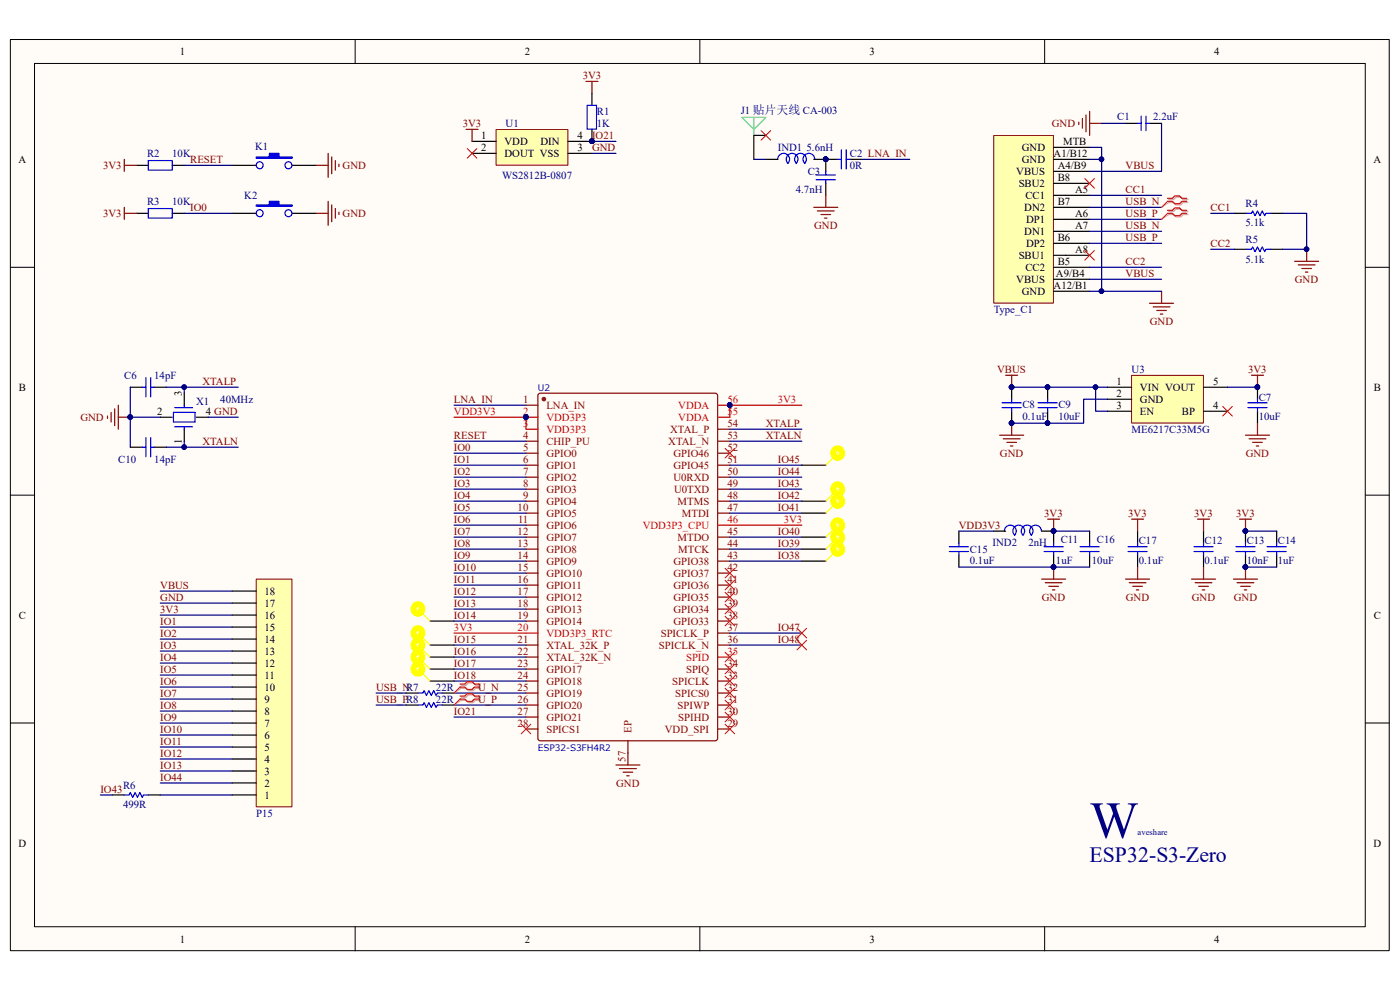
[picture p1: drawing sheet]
<svg xmlns="http://www.w3.org/2000/svg" width="297mm" height="210mm" viewBox="0 0 297 210" stroke-linecap="round" stroke-linejoin="round" font-family="sans-serif">
<path d="M2.2 8.4h292.5v193.3h-292.5z" fill="#fffcf8"/>
<path d="M2.2 8.4h292.5v193.3h-292.5z" fill="none" stroke="#000" stroke-width=".21"/>
<path d="M7.4 13.5h282.2v183.1h-282.2z" fill="#fffcf8"/>
<g fill="none" stroke="#000" stroke-width=".21">
<path d="M7.3 13.5h282.3v183.1h-282.3zM75.3 8.4v5.1M148.5 8.4v5.1M221.6 8.4v5.1M2.2 56.7h5.1M289.7 56.7h5.1M2.2 105h5.1M289.7 105h5.1M2.2 153.4h5.1M289.7 153.4h5.1M75.3 196.6v5.1M148.5 196.6v5.1"/>
<path d="M221.6 196.6v5.1"/>
</g>
<path d="M49.3 45.3h5.1M62 45.3h5.1M27.6 82.1h2.6M27.6 94.9h2.6M32.7 82.1h2.6M32.7 94.9h2.6" fill="none" stroke="#000" stroke-width=".25"/>
<path d="M30.2 82.1h.7M30.2 94.9h.7M30.9 80.1v4.1M30.9 92.8v4.1M32 80.1v4.1M32 92.8v4.1M32 82.1h.7M32 94.9h.7" fill="none" stroke="#00f" stroke-width=".25"/>
<path d="M22.8 88.3v.5M23.6 87.5v2M24.3 86.7v3.6M25.1 86v5.1M25.1 88.5h2.5" fill="none" stroke="#800000" stroke-width=".25"/>
<circle cx="27.6" cy="88.5" r=".48" fill="#000080" stroke="#000080" stroke-width=".21"/>
<path d="M54.4 43.5h2.8v-.8h2v.8h2.8v.2h-7.6z" fill-rule="evenodd" fill="#00f"/>
<g fill="none" stroke="#00f" stroke-width=".25">
<path d="M124.6 22.4h2v5h-2zM31.5 44.2h5v2.1h-5zM54.4 43.5h2.8v-.8h2v.8h2.8v.2h-7.6z"/>
<circle cx="55.1" cy="45.2" r=".74"/>
<circle cx="61.2" cy="45.2" r=".74"/>
</g>
<path d="M124.3 17.3h2.6M125.6 17.3v2.5M26.4 45.3h2.5M26.4 44v2.5M67.1 45.3h2.5M69.6 42.7v5.1M70.4 43.5v3.5M71.1 44.2v2.1M71.9 45v.5" fill="none" stroke="#800000" stroke-width=".25"/>
<path d="M125.6 19.8v2.6M125.6 27.4v2.6M28.9 45.3h2.6M36.5 45.3h2.6" fill="none" stroke="#000" stroke-width=".25"/>
<path d="M125.6 30h5.1M39.1 45.3h10.2" fill="none" stroke="#000080" stroke-width=".25"/>
<circle cx="125.6" cy="30" r=".48" fill="#000080" stroke="#000080" stroke-width=".21"/>
<path d="M105.3 27.5h15.2v7.6h-15.2z" fill="#ffffb0"/>
<path d="M105.2 27.5h15.3v7.6h-15.3z" fill="none" stroke="#800000" stroke-width=".21"/>
<path d="M100.1 30h5.1M100.1 32.5h5.1M120.5 30h5.1M120.5 32.5h5.1M162.5 33.8h2.5M162.5 28.7h-2.6v5.1M172.6 33.8h5.1M175.2 33.8v2.6M175.2 38.9v2.5M180.3 33.8h2.5" fill="none" stroke="#000" stroke-width=".25"/>
<g fill="#000080" stroke="#000080" stroke-width=".21">
<circle cx="125.6" cy="30" r=".48"/>
<circle cx="175.2" cy="33.8" r=".48"/>
</g>
<path d="M98.9 27.4h2.5M100.1 27.4v2.6M172.6 44h5.1M173.4 44.7h3.6M174.2 45.5h2M174.9 46.3h.5M175.2 41.4v2.6" fill="none" stroke="#800000" stroke-width=".25"/>
<path d="M99.1 31.5l2.1 2.1M101.2 31.5l-2.1 2.1M161.5 27.7l2 2M163.5 27.7l-2 2" fill="none" stroke="#f00" stroke-width=".21"/>
<path d="M125.6 32.5h5.1M159.9 33.8h2.6" fill="none" stroke="#000080" stroke-width=".25"/>
<path d="M165 33.8a1.25 1.25 0 0 1 1.7-1.2 1.25 1.25 0 0 1 .4 2.1M168.9 34.7a1.25 1.25 0 0 0 0-1.8 1.25 1.25 0 0 0-1.8 0 1.25 1.25 0 0 0 .1 1.8M172.9 33.8a1.25 1.25 0 0 0-1.8-1.2 1.25 1.25 0 0 0-.4 2.1 1.25 1.25 0 0 0 0-1.8 1.25 1.25 0 0 0-1.8 0 1.25 1.25 0 0 0 .1 1.8M173.2 37.1h4M173.2 38.1h4M175.2 36.4v.7M175.2 38.1v.8M177.7 33.8h.8M178.5 31.8v4M179.5 31.8v4M179.5 33.8h.8" fill="none" stroke="#00f" stroke-width=".25"/>
<path d="M159.9 24.9h2.6l-2.6 2.5-2.5-2.5h2.5v3.8" fill="none" stroke="#5cd481" stroke-width=".25"/>
<path d="M210.9 28.8h12.6v35.5h-12.6z" fill="#ffffb0"/>
<path d="M210.8 28.7h12.7v35.6h-12.7z" fill="none" stroke="#800000" stroke-width=".21"/>
<g fill="none" stroke="#000" stroke-width=".25">
<path d="M223.5 33.8h7.7M223.5 36.4h7.7M223.5 38.9h7.7M223.5 31.3h7.7M238.8 26.2h2.5M243.9 26.2h2.5M223.5 41.4h7.7M223.5 44h7.7M223.5 46.5h7.7M223.5 49.1h7.7M223.5 54.2h7.7M223.5 59.2h7.7"/>
<path d="M223.5 56.7h7.7M223.5 51.6h7.7M261.9 45.3h2.6M261.9 52.9h2.6M269.6 45.3h2.5M269.6 52.9h2.5M223.5 61.8h7.7"/>
</g>
<path d="M241.3 26.2h.8M242.1 24.6v3.1M243.1 26.2h.8M243.1 24.6v3.1M264.5 45.3h1l.3-.6 .5 1.1 .5-1.1 .5 1.1 .5-1.1 .5 1.1 .3-.5h1M264.5 52.9h1l.3-.5 .5 1 .5-1 .5 1 .5-1 .5 1 .3-.5h1" fill="none" stroke="#00f" stroke-width=".25"/>
<g fill="none" stroke="#800000" stroke-width=".25">
<path d="M228.9 25.9v.5M229.6 25.2v2M230.4 24.4v3.6M231.2 23.6v5.1M231.2 26.2h2.5M274.7 55.4h5M275.4 56.2h3.6M276.2 57h2M277 57.7h.5M277.2 52.9v2.5M243.9 64.3h5.1M244.6 65.1h3.6"/>
<path d="M245.4 65.9h2M246.2 66.6h.5M246.4 61.8v2.5"/>
</g>
<g fill="#000080" stroke="#000080" stroke-width=".21">
<circle cx="277.2" cy="52.9" r=".48"/>
<circle cx="233.7" cy="33.8" r=".48"/>
<circle cx="233.7" cy="61.8" r=".48"/>
</g>
<g fill="none" stroke="#000080" stroke-width=".25">
<path d="M231.2 31.3h2.5v2.5h-2.5M233.7 33.8v28h-2.5M233.7 26.2h5.1M231.2 44h15.2M231.2 46.5h15.2M231.2 49.1h15.2M231.2 51.6h15.2M231.2 59.2h15.2M231.2 41.4h15.2M231.2 56.7h15.2M256.9 52.9h5M256.9 45.3h5"/>
<path d="M272.1 45.3h5.1v7.6h-5.1"/>
</g>
<path d="M230.1 37.9l2.1 2M232.2 37.9l-2.1 2M230.1 53.1l2.1 2.1M232.2 53.1l-2.1 2.1" fill="none" stroke="#f00" stroke-width=".21"/>
<path d="M240.1 79.7h15.2v10h-15.2z" fill="#ffffb0"/>
<path d="M240.1 79.6h15.2v10.1h-15.2z" fill="none" stroke="#800000" stroke-width=".21"/>
<path d="M214.6 82.1v2.6M214.6 87.2v2.6M222.3 82.1v2.6M222.3 87.2v2.6M235 82.1h5.1M235 84.7h5.1M235 87.2h5.1M255.3 82.1h5.1M255.3 87.2h5.1" fill="none" stroke="#000" stroke-width=".25"/>
<path d="M213.4 79.6h2.5M214.6 79.6v2.5M265.5 79.6h2.5M266.8 79.6v2.5M212.1 92.3h5.1M212.8 93.1h3.6M213.6 93.8h2M214.4 94.6h.5M214.6 89.8v2.5" fill="none" stroke="#800000" stroke-width=".25"/>
<g fill="#000080" stroke="#000080" stroke-width=".21">
<circle cx="266.8" cy="82.1" r=".48"/>
<circle cx="214.6" cy="89.8" r=".48"/>
<circle cx="214.6" cy="82.1" r=".48"/>
<circle cx="232.4" cy="82.1" r=".48"/>
<circle cx="222.2" cy="89.8" r=".48"/>
<circle cx="222.2" cy="82.1" r=".48"/>
</g>
<path d="M212.6 85.5h4.1M212.6 86.5h4.1M214.6 84.7v.8M214.6 86.5v.7M220.2 85.5h4.1M220.2 86.5h4.1M222.3 84.7v.8M222.3 86.5v.7" fill="none" stroke="#00f" stroke-width=".25"/>
<path d="M182.8 33.8h10.2M214.6 82.1h20.4M232.4 82.1v5.1h2.6M235 84.7h-5.1v5.1h-15.3" fill="none" stroke="#000080" stroke-width=".25"/>
<path d="M54.4 122.9h7.5v48.3h-7.5z" fill="#ffffb0"/>
<path d="M54.4 122.9h7.5v48.3h-7.5z" fill="none" stroke="#800000" stroke-width=".21"/>
<g fill="none" stroke="#000" stroke-width=".25">
<path d="M49.3 35.1h5.1M62 35.1h5.1M34 88.5h2.5M39.1 83.4v2.6M39.1 91.1v2.5M41.6 88.5h2.6M170.1 98.7h5.1M266.8 82.1v2.6M266.8 87.2v2.6M170.1 119h5.1M170.1 116.5h5.1M170.1 113.9h5.1"/>
<path d="M170.1 108.9h5.1M170.1 106.3h5.1M203.4 112.7v2.5M203.4 117.8v2.5M210.8 112.7h2.6M221 112.7h2.5v2.5M223.5 117.8v2.5M231.2 112.7v2.5M231.2 117.8v2.5M241.3 112.7v2.5M241.3 117.8v2.5M255.3 112.7v2.5"/>
<path d="M255.3 117.8v2.5M264.2 112.7v2.5M264.2 117.8v2.5M270.8 112.7v2.5M270.8 117.8v2.5M49.3 138.1h5.1M49.3 135.6h5.1M49.3 133h5.1M49.3 130.5h5.1M49.3 127.9h5.1M49.3 125.4h5.1M91.2 131.8h5.1"/>
<path d="M91.2 136.8h5.1M91.2 139.4h5.1M49.3 158.5h5.1M49.3 155.9h5.1M49.3 153.4h5.1M49.3 150.8h5.1M49.3 148.3h5.1M49.3 145.7h5.1M49.3 143.2h5.1M49.3 140.7h5.1M91.2 141.9h5.1M91.2 144.5h5.1"/>
<path d="M49.3 168.6h5.1M49.3 166.1h5.1M49.3 163.6h5.1M49.3 161h5.1"/>
</g>
<g fill="none" stroke="#00f" stroke-width=".25">
<path d="M36.8 87.5h4.6v2h-4.6zM37.1 86.5h3.8M37.1 90.5h3.8M39.1 86v.5M39.1 90.5v.6M264.7 86.5h4.1M264.7 85.5h4.1M266.8 84.7v.8M266.8 86.5v.7M201.4 116h4.1M201.4 117h4.1M203.4 115.2v.8"/>
<path d="M203.4 117v.8M213.1 112.7a1.25 1.25 0 0 1 1.7-1.2 1.25 1.25 0 0 1 .4 2M218.8 113.5a1.25 1.25 0 0 0 0-1.7 1.25 1.25 0 0 0-1.8 0 1.25 1.25 0 0 0 .1 1.8 1.26 1.26 0 0 0 0-1.8 1.26 1.26 0 0 0-1.8 0 1.26 1.26 0 0 0 0 1.8M220.9 112.7a1.25 1.25 0 0 0-1.7-1.2 1.25 1.25 0 0 0-.4 2.1M221.5 116h4.1M221.5 117h4.1M223.5 115.2v.8M223.5 117v.8M229.1 116h4.1M229.1 117h4.1M231.2 115.2v.8M231.2 117v.8"/>
<path d="M239.3 116h4.1M239.3 117h4.1M241.3 115.2v.8M241.3 117v.8M253.3 116h4.1M253.3 117h4.1M255.3 115.2v.8M255.3 117v.8M262.2 116h4.1M262.2 117h4.1M264.2 115.2v.8M264.2 117v.8"/>
<path d="M268.8 116h4.1M268.8 117h4.1M270.8 115.2v.8M270.8 117v.8"/>
</g>
<g fill="none" stroke="#000080" stroke-width=".25">
<path d="M246.4 26.2v10.2h-15.2M233.7 61.8h12.7M27.6 82.1v12.8M27.6 88.5h6.4M35.3 82.1h15.2M35.3 94.9h15.2M39.1 82.1v1.3M39.1 93.6v1.3M44.2 88.5h6.3M96.3 93.6h15.3M96.3 86h15.3M96.3 96.1h15.3"/>
<path d="M96.3 98.7h15.3M154.8 91.1h15.3M154.8 93.6h15.3M154.8 98.7h15.3M260.4 82.1h6.4M96.3 101.2h15.3M96.3 103.8h15.3M96.3 106.3h15.3M96.3 108.9h15.3M96.3 111.4h15.3M96.3 113.9h15.3M96.3 116.5h15.3"/>
<path d="M96.3 119h15.3M154.8 101.2h15.3M154.8 103.8h15.3M154.8 106.3h15.3M154.8 108.9h15.3M154.8 113.9h15.3M154.8 116.5h15.3M154.8 119h15.3M203.4 112.7h7.4M223.5 112.7h7.7M264.2 112.7h6.6M34 125.4h15.3"/>
<path d="M34 127.9h15.3M34 130.5h15.3M34 133h15.3M34 135.6h15.3M34 138.1h15.3M96.3 121.6h15.3M96.3 124.1h15.3M96.3 126.7h15.3M96.3 129.2h15.3M96.3 131.8h15.3M96.3 136.8h15.3M96.3 139.4h15.3"/>
<path d="M154.8 136.8h15.3M154.8 134.3h15.3M203.4 120.3h27.8M264.2 120.3h6.6M34 140.7h15.3M34 143.2h15.3M34 145.7h15.3M34 148.3h15.3M34 150.8h15.3M34 153.4h15.3M34 155.9h15.3M34 158.5h15.3"/>
<path d="M96.3 147h15.3M96.3 149.6h15.3M96.3 141.9h15.3M96.3 144.5h15.3M96.3 152.1h15.3M34 161h15.3M34 163.6h15.3M34 166.1h15.3M34 168.6h15.3"/>
</g>
<g fill="#000080" stroke="#000080" stroke-width=".21">
<circle cx="27.6" cy="88.5" r=".48"/>
<circle cx="39.1" cy="82.1" r=".48"/>
<circle cx="39.1" cy="94.8" r=".48"/>
<circle cx="233.7" cy="61.8" r=".48"/>
<circle cx="223.5" cy="112.6" r=".48"/>
<circle cx="223.5" cy="120.3" r=".48"/>
<circle cx="264.2" cy="120.3" r=".48"/>
<circle cx="264.2" cy="112.6" r=".48"/>
<circle cx="266.8" cy="82.1" r=".48"/>
<circle cx="125.6" cy="30" r=".48"/>
<circle cx="111.6" cy="88.5" r=".48"/>
<circle cx="154.8" cy="85.9" r=".48"/>
</g>
<g fill="none" stroke="#f00" stroke-width=".21">
<path d="M247.7 42.7l-1.3 1.3M247.7 45.3l-1.3 1.2M259.4 86.2l2 2.1M261.4 86.2l-2 2.1M153.8 138.4l2.1 2M155.9 138.4l-2.1 2M110.6 153.6l2 2.1M112.6 153.6l-2 2.1M153.8 153.6l2.1 2.1M153.8 151.1l2.1 2M153.8 148.5l2.1 2.1M153.8 146l2.1 2"/>
<path d="M153.8 143.5l2.1 2M153.8 140.9l2.1 2M155.9 153.6l-2.1 2.1M155.9 151.1l-2.1 2M155.9 148.5l-2.1 2.1M155.9 146l-2.1 2M155.9 143.5l-2.1 2M155.9 140.9l-2.1 2"/>
</g>
<g fill="none" stroke="#800000" stroke-width=".25">
<path d="M264.2 92.3h5.1M265 93.1h3.6M265.8 93.8h2M266.5 94.6h.5M266.8 89.8v2.5M222.3 110.1h2.5M223.5 110.1v2.6M240.1 110.1h2.5M241.3 110.1v2.6M254.1 110.1h2.5M255.3 110.1v2.6M263 110.1h2.5"/>
<path d="M264.2 110.1v2.6M221 122.9h5.1M221.7 123.6h3.6M222.5 124.4h2M223.3 125.1h.5M223.5 120.3v2.6M238.8 122.9h5.1M239.6 123.6h3.5M240.3 124.4h2.1M241.1 125.1h.5M241.3 120.3v2.6M252.8 122.9h5.1"/>
<path d="M253.5 123.6h3.6M254.3 124.4h2M255.1 125.1h.5M255.3 120.3v2.6M261.7 122.9h5.1M262.5 123.6h3.5M263.2 124.4h2.1M264 125.1h.5M264.2 120.3v2.6M133.2 159.7v2.6M130.7 162.3h5.1M131.4 163h3.6"/>
<path d="M132.2 163.8h2M133 164.6h.5"/>
</g>
<path d="M248 42.3h1l.5-.5h1l.5 .5h1M248 43h1l.5 .5h1l.5-.5h1M248 44.9h1l.5-.5h1l.5 .5h1M248 45.5h1l.5 .5h1l.5-.5h1" fill="none" stroke="#d0a19e" stroke-width=".25"/>
<path d="M248 43l-1.6 1M248 45.5l-1.6 1" fill="none" stroke="#d0a19e" stroke-width=".21"/>
<path d="M247.7 42.1h1l.5-.5h1l.5 .5h1.1M247.7 42.7h1l.5 .5h1l.5-.5h1.1M247.7 44.6h1l.5-.5h1l.5 .5h1.1M247.7 45.3h1l.5 .5h1l.5-.5h1.1M96.3 88.5h17.8M111.6 88.5v2.6h2.5M152.3 86h17.8M154.8 86v2.5h-2.5M152.3 111.4h17.8M96.3 134.3h17.8M152.3 139.4h2.5" fill="none" stroke="#f00" stroke-width=".25"/>
<g fill="none" stroke="#800" stroke-width=".25">
<path d="M111.6 86h2.5M111.6 93.6h2.5M111.6 96.1h2.5M111.6 98.7h2.5M114.4 83.5l37.3-.1 .5 .3v72.9l-.2 .5h-37.4l-.4-.2-.1-73zM152.3 93.6h2.5M152.3 96.1h2.5M152.3 98.7h2.5M152.3 91.1h2.5M111.6 101.2h2.5M111.6 103.8h2.5M111.6 106.3h2.5"/>
<path d="M111.6 108.9h2.5M111.6 111.4h2.5M111.6 113.9h2.5M111.6 116.5h2.5M111.6 119h2.5M152.3 101.2h2.5M152.3 103.8h2.5M152.3 106.3h2.5M152.3 108.9h2.5M152.3 113.9h2.5M152.3 116.5h2.5M152.3 119h2.5"/>
<path d="M111.6 121.6h2.5M111.6 124.1h2.5M111.6 126.7h2.5M111.6 129.2h2.5M111.6 131.8h2.5M111.6 136.8h2.5M111.6 139.4h2.5M152.3 121.6h2.5M152.3 124.1h2.5M152.3 126.7h2.5M152.3 129.2h2.5M152.3 131.8h2.5"/>
<path d="M152.3 136.8h2.5M152.3 134.3h2.5M111.6 141.9h2.5M111.6 144.5h2.5M111.6 147h2.5M111.6 149.6h2.5M111.6 152.1h2.5M111.6 154.7h2.5M133.2 157.2v2.5M152.3 141.9h2.5M152.3 144.5h2.5M152.3 147h2.5"/>
<path d="M152.3 149.6h2.5M152.3 152.1h2.5M152.3 154.7h2.5"/>
</g>
<circle cx="115.4" cy="84.7" r=".36" fill="#800" stroke="#800" stroke-width=".25"/>
<path d="M177.7 96.1l-2.5 2.6M177.7 116.5l-2.5 2.5M177.7 113.9l-2.5 2.6M177.7 111.4l-2.5 2.5M177.7 106.3l-2.5 2.6M177.7 103.8l-2.5 2.5M88.7 129.2l2.5 2.6M88.7 134.3l2.5 2.5M88.7 136.8l2.5 2.6M88.7 139.4l2.5 2.5M88.7 141.9l2.5 2.6" fill="none" stroke="#fdf101" stroke-width=".25"/>
<path d="M178.6 96.4a.99 .99 0 0 0-1.2-1.3 .99 .99 0 0 0-.4 1.7 .91 .91 0 0 0 1.6-.3M178.6 116.8a.99 .99 0 0 0-1.2-1.3 .99 .99 0 0 0-.4 1.7 .91 .91 0 0 0 1.6-.3M178.6 114.2a.99 .99 0 0 0-1.2-1.3 .99 .99 0 0 0-.4 1.7 .91 .91 0 0 0 1.6-.3M178.6 111.7a.99 .99 0 0 0-1.2-1.3 .99 .99 0 0 0-.4 1.7 .91 .91 0 0 0 1.6-.3M178.6 106.6a.99 .99 0 0 0-1.2-1.3 .99 .99 0 0 0-.4 1.7 .91 .91 0 0 0 1.6-.3M178.6 104a.99 .99 0 0 0-1.2-1.2 .99 .99 0 0 0-.4 1.7 .91 .91 0 0 0 1.6-.3M87.8 129.5a.99 .99 0 0 1 1.2-1.3 .99 .99 0 0 1 .3 1.7 .91 .91 0 0 1-1.5-.3M87.8 134.6a.99 .99 0 0 1 1.2-1.3 .99 .99 0 0 1 .3 1.7 .91 .91 0 0 1-1.5-.3M87.8 137.1a.99 .99 0 0 1 1.2-1.3 .99 .99 0 0 1 .3 1.7 .91 .91 0 0 1-1.5-.3M87.8 139.7a.99 .99 0 0 1 1.2-1.3 .99 .99 0 0 1 .3 1.7 .91 .91 0 0 1-1.5-.3M87.8 142.2a.99 .99 0 0 1 1.2-1.3 .99 .99 0 0 1 .3 1.7 .91 .91 0 0 1-1.5-.3" fill="none" stroke="#ff0" stroke-width="1.3"/>
<path d="M54.4 33.3h2.8v-.8h2v.8h2.8v.3h-7.6z" fill-rule="evenodd" fill="#00f"/>
<g fill="none" stroke="#00f" stroke-width=".25">
<path d="M31.5 34.1h5v2h-5zM54.4 33.3h2.8v-.8h2v.8h2.8v.3h-7.6zM88.7 147h1l.3-.5 .5 1 .5-1 .5 1 .5-1 .5 1 .3-.5h1M88.7 149.6h1l.3-.5 .5 1 .5-1 .5 1 .5-1 .5 1 .3-.5h1M26.4 168.6h1l.2-.5 .5 1.1 .6-1.1 .5 1.1 .5-1.1 .5 1.1 .2-.6h1.1"/>
<circle cx="55.1" cy="35.1" r=".74"/>
<circle cx="61.2" cy="35.1" r=".74"/>
</g>
<path d="M26.4 35.1h2.5M26.4 33.8v2.6M67.1 35.1h2.5M69.6 32.5v5.1M70.4 33.3v3.6M71.1 34.1v2M71.9 34.8v.5" fill="none" stroke="#800000" stroke-width=".25"/>
<path d="M28.9 35.1h2.6M36.5 35.1h2.6M86.2 147h2.5M86.2 149.6h2.5M93.8 147h2.5M93.8 149.6h2.5M23.8 168.6h2.6M31.5 168.6h2.5" fill="none" stroke="#000" stroke-width=".25"/>
<path d="M39.1 35.1h10.2M79.8 149.6h6.4M79.8 147h6.4M21.3 168.6h2.5" fill="none" stroke="#000080" stroke-width=".25"/>
<g fill="none" stroke="#f00" stroke-width=".21">
<path d="M153.8 95.1l2.1 2.1M155.9 95.1l-2.1 2.1M153.8 120.6l2.1 2M153.8 123.1l2.1 2M153.8 125.7l2.1 2M153.8 128.2l2.1 2M153.8 130.7l2.1 2.1M155.9 120.6l-2.1 2M155.9 123.1l-2.1 2M155.9 125.7l-2.1 2M155.9 128.2l-2.1 2M155.9 130.7l-2.1 2.1"/>
<path d="M169.1 135.8l2 2.1M169.1 133.3l2 2M171.1 133.3l-2 2M171.1 135.8l-2 2.1M97.6 145.7l-1.3 1.3M97.6 148.3l-1.3 1.3"/>
</g>
<path d="M97.9 145.4h1l.5-.5h1l.5 .5h1M97.9 146h1l.5 .5h1l.5-.5h1M97.9 147.9h1l.5-.5h1l.5 .5h1M97.9 148.5h1l.5 .6h1l.5-.6h1" fill="none" stroke="#d0a19e" stroke-width=".25"/>
<path d="M97.9 146l-1.6 1M97.9 148.5l-1.6 1.1" fill="none" stroke="#d0a19e" stroke-width=".21"/>
<path d="M97.6 145.1h1l.5-.5h1l.6 .5h1M97.6 145.7h1l.5 .6h1l.6-.6h1M97.6 147.7h1l.5-.6h1l.6 .6h1M97.6 148.3h1l.5 .5h1l.6-.5h1" fill="none" stroke="#f00" stroke-width=".25"/>
<text font-size="11" fill="#000080" x="231.1" y="177.7">W</text>
<text font-size="4.6" fill="#000080" x="231.1" y="182.9">ESP32-S3-Zero</text>
<g font-size="2.3">
<text x="38.2" y="11.7">1</text>
<text x="111.3" y="11.7">2</text>
<text x="184.5" y="11.7">3</text>
<text x="257.6" y="11.7">4</text>
<text x="102.1" y="29.5">1</text>
<text x="122.5" y="29.5">4</text>
<text x="3.9" y="34.6">A</text>
<text x="102.1" y="32">2</text>
<text x="107" y="30.8">VDD</text>
<text x="107" y="33.3">DOUT VSS</text>
<text x="114.6" y="30.8">DIN</text>
<text x="122.5" y="32">3</text>
<text x="216.8" y="34.6">GND</text>
<text x="216.8" y="32">GND</text>
<text x="223.5" y="33.3">A1/B12</text>
<text x="224.4" y="35.9">A4/B9</text>
<text x="225.6" y="30.8">MTB</text>
<text x="291.4" y="34.6">A</text>
<text x="215.6" y="37.1">VBUS</text>
<text x="216.1" y="39.7">SBU2</text>
<text x="224.4" y="38.4">B8</text>
<text x="228.1" y="40.9">A5</text>
<text x="217.3" y="44.7">DN2</text>
<text x="217.6" y="42.2">CC1</text>
<text x="217.7" y="47.3">DP1</text>
<text x="224.4" y="43.5">B7</text>
<text x="228.1" y="46">A6</text>
<text x="217.3" y="49.8">DN1</text>
<text x="217.7" y="52.4">DP2</text>
<text x="224.4" y="51.1">B6</text>
<text x="228.1" y="48.6">A7</text>
<text x="228.1" y="53.7">A8</text>
<text x="216.1" y="54.9">SBU1</text>
<text x="217.6" y="57.5">CC2</text>
<text x="224" y="58.8">A9/B4</text>
<text x="224.4" y="56.2">B5</text>
<text x="215.6" y="60">VBUS</text>
<text x="216.8" y="62.6">GND</text>
<text x="223.5" y="61.3">A12/B1</text>
<text x="4" y="82.9">B</text>
<text x="38.6" y="83.9" transform="rotate(-90 38.6 83.9)">3</text>
<text x="236.9" y="81.7">1</text>
<text x="241.9" y="82.9">VIN VOUT</text>
<text x="257.3" y="81.7">5</text>
<text x="291.5" y="82.9">B</text>
<text x="33.4" y="88">2</text>
<text x="43.7" y="88">4 GND</text>
<text x="236.9" y="84.2">2</text>
<text x="236.9" y="86.7">3</text>
<text x="241.9" y="85.5">GND</text>
<text x="241.9" y="88">EN</text>
<text x="250.7" y="88">BP</text>
<text x="257.3" y="86.7">4</text>
<text x="38.6" y="94.2" transform="rotate(-90 38.6 94.2)">1</text>
<text x="4" y="131.3">C</text>
<text x="56.1" y="131.3">16</text>
<text x="56.1" y="128.7">17</text>
<text x="56.1" y="126.2">18</text>
<text x="291.5" y="131.3">C</text>
<text x="56.1" y="136.4">14</text>
<text x="56.1" y="133.8">15</text>
<text x="56.1" y="144">11</text>
<text x="56.1" y="141.4">12</text>
<text x="56.1" y="138.9">13</text>
<text x="56.1" y="149.1">9</text>
<text x="56.1" y="146.5">10</text>
<text x="56.1" y="154.1">7</text>
<text x="56.1" y="151.6">8</text>
<text x="56.1" y="161.8">4</text>
<text x="56.1" y="159.3">5</text>
<text x="56.1" y="156.7">6</text>
<text x="56.1" y="166.9">2</text>
<text x="56.1" y="164.3">3</text>
<text x="56.1" y="169.4">1</text>
<text x="3.9" y="179.6">D</text>
<text x="291.4" y="179.6">D</text>
<text x="38.2" y="199.9">1</text>
<text x="111.3" y="199.9">2</text>
<text x="184.5" y="199.9">3</text>
<text x="257.6" y="199.9">4</text>
</g>
<g font-size="2.3" fill="#800000">
<text x="123.6" y="16.8">3V3</text>
<text x="98.2" y="27">3V3</text>
<text x="125.6" y="29.5">IO21</text>
<text x="223.1" y="27">GND</text>
<text x="21.9" y="35.9">3V3</text>
<text x="40.3" y="34.6">RESET</text>
<text x="72.7" y="35.9">GND</text>
<text x="125.6" y="32">GND</text>
<text x="238.8" y="35.9">VBUS</text>
<text x="238.8" y="40.9">CC1</text>
<text x="21.9" y="46">3V3</text>
<text x="40.3" y="44.7">IO0</text>
<text x="72.7" y="46">GND</text>
<text x="238.8" y="43.5">USB_N</text>
<text x="238.8" y="46">USB_P</text>
<text x="256.8" y="44.7">CC1</text>
<text x="172.7" y="48.6">GND</text>
<text x="238.8" y="48.6">USB_N</text>
<text x="238.8" y="51.1">USB_P</text>
<text x="256.8" y="52.4">CC2</text>
<text x="238.8" y="58.8">VBUS</text>
<text x="238.8" y="56.2">CC2</text>
<text x="274.7" y="60">GND</text>
<text x="243.9" y="68.9">GND</text>
<text x="42.9" y="81.7">XTALP</text>
<text x="211.5" y="79.1">VBUS</text>
<text x="264.8" y="79.1">3V3</text>
<text x="17.1" y="89.3">GND</text>
<text x="96.3" y="85.5">LNA_IN</text>
<text x="42.9" y="94.4">XTALN</text>
<text x="96.3" y="93.1">RESET</text>
<text x="96.3" y="95.6">IO0</text>
<text x="162.5" y="90.6">XTALP</text>
<text x="162.5" y="93.1">XTALN</text>
<text x="96.3" y="98.2">IO1</text>
<text x="96.3" y="100.7">IO2</text>
<text x="165" y="100.7">IO44</text>
<text x="165" y="98.2">IO45</text>
<text x="212.1" y="96.9">GND</text>
<text x="264.3" y="96.9">GND</text>
<text x="96.3" y="103.3">IO3</text>
<text x="96.3" y="105.8">IO4</text>
<text x="165" y="105.8">IO42</text>
<text x="165" y="103.3">IO43</text>
<text x="96.3" y="108.4">IO5</text>
<text x="96.3" y="110.9">IO6</text>
<text x="96.3" y="113.5">IO7</text>
<text x="165" y="113.5">IO40</text>
<text x="165" y="108.4">IO41</text>
<text x="203.4" y="112.2">VDD3V3</text>
<text x="221.5" y="109.6">3V3</text>
<text x="239.4" y="109.6">3V3</text>
<text x="253.4" y="109.6">3V3</text>
<text x="262.3" y="109.6">3V3</text>
<text x="96.3" y="116">IO8</text>
<text x="96.3" y="118.5">IO9</text>
<text x="165" y="118.5">IO38</text>
<text x="165" y="116">IO39</text>
<text x="34" y="124.9">VBUS</text>
<text x="96.3" y="121.1">IO10</text>
<text x="96.3" y="123.6">IO11</text>
<text x="34" y="127.4">GND</text>
<text x="34" y="130">3V3</text>
<text x="96.3" y="126.2">IO12</text>
<text x="96.3" y="128.7">IO13</text>
<text x="96.3" y="131.3">IO14</text>
<text x="221" y="127.4">GND</text>
<text x="238.8" y="127.4">GND</text>
<text x="252.9" y="127.4">GND</text>
<text x="261.7" y="127.4">GND</text>
<text x="34" y="132.5">IO1</text>
<text x="34" y="135.1">IO2</text>
<text x="34" y="137.6">IO3</text>
<text x="96.3" y="136.4">IO15</text>
<text x="165" y="133.8">IO47</text>
<text x="165" y="136.4">IO48</text>
<text x="34" y="140.2">IO4</text>
<text x="34" y="142.7">IO5</text>
<text x="96.3" y="138.9">IO16</text>
<text x="96.3" y="141.4">IO17</text>
<text x="96.3" y="144">IO18</text>
<text x="34" y="145.2">IO6</text>
<text x="34" y="147.8">IO7</text>
<text x="79.8" y="146.5">USB_NR7</text>
<text x="79.8" y="149.1">USB_PR8</text>
<text x="101.4" y="146.5">U_N</text>
<text x="101.4" y="149.1">U_P</text>
<text x="34" y="150.3">IO8</text>
<text x="34" y="152.9">IO9</text>
<text x="34" y="155.4">IO10</text>
<text x="96.3" y="151.6">IO21</text>
<text x="34" y="158">IO11</text>
<text x="34" y="160.5">IO12</text>
<text x="34" y="163.1">IO13</text>
<text x="34" y="165.6">IO44</text>
<text x="130.7" y="166.9">GND</text>
<text x="21.3" y="168.1">IO43</text>
</g>
<g font-size="2.3" fill="#000080">
<text x="107.3" y="27">U1</text>
<text x="126.6" y="24.4">R1</text>
<text x="126.6" y="27">1K</text>
<text x="157.1" y="24.2">J1 贴片天线 CA-003</text>
<text x="237" y="25.4">C1</text>
<text x="244.7" y="25.4">2.2uF</text>
<text x="31.2" y="33.3">R2</text>
<text x="36.5" y="33.3">10K</text>
<text x="54.1" y="31.8">K1</text>
<text x="165" y="32">IND1 5.6nH</text>
<text x="180.3" y="33.3">C2 LNA_IN</text>
<text x="180.3" y="35.9">0R</text>
<text x="106.5" y="37.9">WS2812B-0807</text>
<text x="168.8" y="40.9">4.7nH</text>
<text x="171.4" y="37.1">C3</text>
<text x="31.2" y="43.5">R3</text>
<text x="36.5" y="43.5">10K</text>
<text x="51.8" y="42.2">K2</text>
<text x="264.2" y="44">R4</text>
<text x="264.2" y="48">5.1k</text>
<text x="264.2" y="51.6">R5</text>
<text x="264.2" y="55.7">5.1k</text>
<text x="210.8" y="66.4">Type_C1</text>
<text x="26.4" y="80.4">C6</text>
<text x="32.7" y="80.4">14pF</text>
<text x="240.1" y="79.1">U3</text>
<text x="41.6" y="86">X1</text>
<text x="46.7" y="85.5">40MHz</text>
<text x="216.9" y="86.5">C8</text>
<text x="216.9" y="89">0.1uF</text>
<text x="224.5" y="86.5">C9</text>
<text x="224.5" y="89">10uF</text>
<text x="267" y="85">C7</text>
<text x="267" y="89">10uF</text>
<text x="240.1" y="91.8">ME6217C33M5G</text>
<text x="25.1" y="98.2">C10</text>
<text x="32.7" y="98.2">14pF</text>
<text x="205.7" y="117.3">C15</text>
<text x="205.7" y="119.5">0.1uF</text>
<text x="210.6" y="115.7">IND2</text>
<text x="218.2" y="115.7">2nH</text>
<text x="224" y="119.5">1uF</text>
<text x="225" y="115.2">C11</text>
<text x="231.6" y="119.5">10uF</text>
<text x="232.7" y="115.2">C16</text>
<text x="241.6" y="115.5">C17</text>
<text x="241.6" y="119.5">0.1uF</text>
<text x="255.6" y="115.5">C12</text>
<text x="255.6" y="119.5">0.1uF</text>
<text x="264.5" y="115.5">C13</text>
<text x="264.5" y="119.5">10nF</text>
<text x="271.1" y="115.5">C14</text>
<text x="271.1" y="119.5">1uF</text>
<text x="92.5" y="146.5">22R</text>
<text x="92.5" y="149.1">22R</text>
<text x="26.1" y="167.4">R6</text>
<text x="26.1" y="171.4">499R</text>
<text x="54.4" y="173.2">P15</text>
</g>
<g font-size="2.3" fill="#f00">
<text x="96.3" y="88">VDD3V3</text>
<text x="111" y="88">2</text>
<text x="115.9" y="89.3">VDD3P3</text>
<text x="143.9" y="89.3">VDDA</text>
<text x="143.9" y="86.7">VDDA</text>
<text x="154.3" y="88">55</text>
<text x="154.3" y="85.5">56</text>
<text x="165" y="85.5">3V3</text>
<text x="111" y="90.6">3</text>
<text x="115.9" y="91.8">VDD3P3</text>
<text x="136.4" y="112.2">VDD3P3_CPU</text>
<text x="154.3" y="110.9">46</text>
<text x="166.3" y="110.9">3V3</text>
<text x="96.3" y="133.8">3V3</text>
<text x="109.8" y="133.8">20</text>
<text x="115.9" y="135.1">VDD3P3_RTC</text>
<text x="145.5" y="140.2">SPID</text>
<text x="154.3" y="138.9">35</text>
</g>
<g font-size="2.3" fill="#800">
<text x="111" y="85.5">1</text>
<text x="115.9" y="86.7">LNA_IN</text>
<text x="111" y="93.1">4</text>
<text x="111" y="95.6">5</text>
<text x="115.9" y="94.4">CHIP_PU</text>
<text x="141.8" y="94.4">XTAL_N</text>
<text x="142.2" y="91.8">XTAL_P</text>
<text x="154.3" y="95.6">52</text>
<text x="154.3" y="93.1">53</text>
<text x="154.3" y="90.6">54</text>
<text x="111" y="98.2">6</text>
<text x="111" y="100.7">7</text>
<text x="115.9" y="96.9">GPIO0</text>
<text x="115.9" y="99.4">GPIO1</text>
<text x="115.9" y="102">GPIO2</text>
<text x="142.9" y="102">U0RXD</text>
<text x="142.9" y="99.4">GPIO45</text>
<text x="142.9" y="96.9">GPIO46</text>
<text x="154.3" y="100.7">50</text>
<text x="154.3" y="98.2">51</text>
<text x="111" y="103.3">8</text>
<text x="111" y="105.8">9</text>
<text x="115.9" y="104.6">GPIO3</text>
<text x="115.9" y="107.1">GPIO4</text>
<text x="143" y="104.6">U0TXD</text>
<text x="143.8" y="107.1">MTMS</text>
<text x="154.3" y="105.8">48</text>
<text x="154.3" y="103.3">49</text>
<text x="109.8" y="108.4">10</text>
<text x="109.8" y="113.5">12</text>
<text x="109.9" y="110.9">11</text>
<text x="115.9" y="109.6">GPIO5</text>
<text x="115.9" y="112.2">GPIO6</text>
<text x="144.7" y="109.6">MTDI</text>
<text x="154.3" y="113.5">45</text>
<text x="154.3" y="108.4">47</text>
<text x="109.8" y="116">13</text>
<text x="109.8" y="118.5">14</text>
<text x="115.9" y="114.7">GPIO7</text>
<text x="115.9" y="117.3">GPIO8</text>
<text x="115.9" y="119.8">GPIO9</text>
<text x="142.9" y="119.8">GPIO38</text>
<text x="143.8" y="114.7">MTDO</text>
<text x="143.9" y="117.3">MTCK</text>
<text x="154.3" y="118.5">43</text>
<text x="154.3" y="116">44</text>
<text x="109.8" y="121.1">15</text>
<text x="109.8" y="123.6">16</text>
<text x="115.9" y="122.3">GPIO10</text>
<text x="115.9" y="124.9">GPIO11</text>
<text x="142.9" y="124.9">GPIO36</text>
<text x="142.9" y="122.3">GPIO37</text>
<text x="154.3" y="123.6">41</text>
<text x="154.3" y="121.1">42</text>
<text x="109.8" y="126.2">17</text>
<text x="109.8" y="128.7">18</text>
<text x="109.8" y="131.3">19</text>
<text x="115.9" y="127.4">GPIO12</text>
<text x="115.9" y="130">GPIO13</text>
<text x="142.9" y="130">GPIO34</text>
<text x="142.9" y="127.4">GPIO35</text>
<text x="154.3" y="131.3">38</text>
<text x="154.3" y="128.7">39</text>
<text x="154.3" y="126.2">40</text>
<text x="109.8" y="136.4">21</text>
<text x="115.9" y="132.5">GPIO14</text>
<text x="115.9" y="137.6">XTAL_32K_P</text>
<text x="139.8" y="137.6">SPICLK_N</text>
<text x="140.2" y="135.1">SPICLK_P</text>
<text x="142.9" y="132.5">GPIO33</text>
<text x="154.3" y="136.4">36</text>
<text x="154.3" y="133.8">37</text>
<text x="109.8" y="138.9">22</text>
<text x="109.8" y="141.4">23</text>
<text x="109.8" y="144">24</text>
<text x="115.9" y="140.2">XTAL_32K_N</text>
<text x="115.9" y="142.7">GPIO17</text>
<text x="145.5" y="142.7">SPIQ</text>
<text x="154.3" y="144">33</text>
<text x="154.3" y="141.4">34</text>
<text x="109.8" y="146.5">25</text>
<text x="109.8" y="149.1">26</text>
<text x="115.9" y="145.2">GPIO18</text>
<text x="115.9" y="147.8">GPIO19</text>
<text x="142.6" y="145.2">SPICLK</text>
<text x="143.3" y="147.8">SPICS0</text>
<text x="154.3" y="149.1">31</text>
<text x="154.3" y="146.5">32</text>
<text x="109.8" y="151.6">27</text>
<text x="109.8" y="154.1">28</text>
<text x="115.9" y="150.3">GPIO20</text>
<text x="115.9" y="152.9">GPIO21</text>
<text x="115.9" y="155.4">SPICS1</text>
<text x="134" y="155.4" transform="rotate(-90 134 155.4)">EP</text>
<text x="141.1" y="155.4">VDD_SPI</text>
<text x="143.8" y="150.3">SPIWP</text>
<text x="143.9" y="152.9">SPIHD</text>
<text x="154.3" y="154.1">29</text>
<text x="154.3" y="151.6">30</text>
<text x="132.7" y="161.5" transform="rotate(-90 132.7 161.5)">57</text>
</g>
<g font-size="1.9" fill="#00f">
<text x="114.1" y="83">U2</text>
<text x="114.1" y="159.3">ESP32-S3FH4R2</text>
</g>
<text font-size="1.8" fill="#000080" x="241.3" y="177.2">aveshare</text>
</svg>
